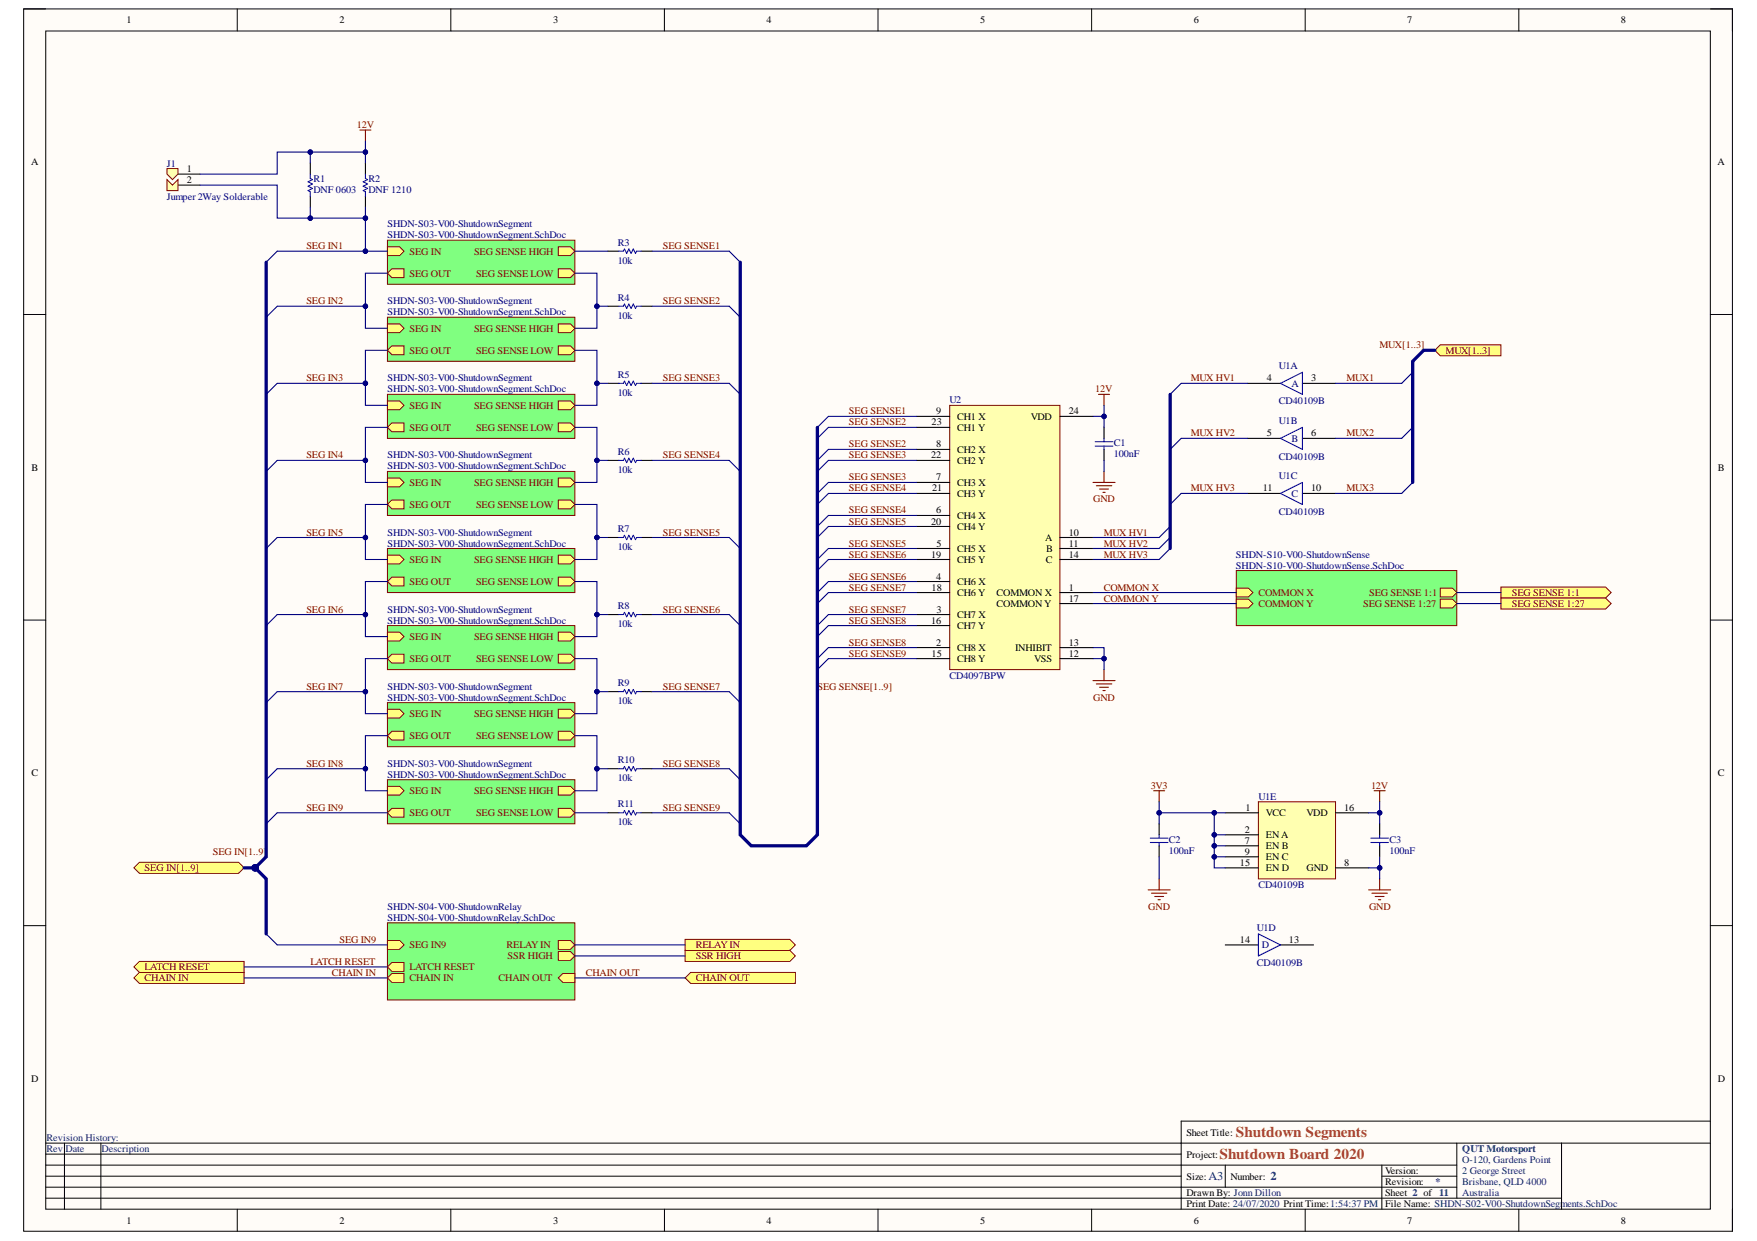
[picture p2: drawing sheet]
<svg xmlns="http://www.w3.org/2000/svg" width="297mm" height="210mm" viewBox="0 0 297 210" stroke-linecap="round" stroke-linejoin="round" font-family="sans-serif">
<path d="M4 1.5h288.9v206.8h-288.9z" fill-rule="evenodd" fill="#fffcf8"/>
<path d="M4 1.5h288.9v206.8h-288.9z" fill="none" stroke="#000" stroke-width=".17"/>
<path d="M7.7 5.2h281.5v199.3h-281.5z" fill-rule="evenodd" fill="#fffcf8"/>
<g fill="none" stroke="#000" stroke-width=".17">
<path d="M4 1.5h3.7M7.7 5.2h281.5v199.3h-281.5zM40.1 1.5v3.7M76.2 1.5v3.7M112.3 1.5v3.7M148.4 1.5v3.7M184.6 1.5v3.7M220.7 1.5v3.7M256.8 1.5v3.7M289.2 1.5h3.7v3.7M4 53.2h3.7M289.2 53.2h3.7"/>
<path d="M4 104.9h3.7M289.2 104.9h3.7M4 156.6h3.7M289.2 156.6h3.7M7.7 193.3h281.5M7.7 197.1h238.6M7.7 195.2h192M7.7 198.9h192M10.9 193.3v11.2M17.1 193.3v11.2M207.1 197.1v3.7M233.6 197.1v7.4"/>
<path d="M233.6 198.9h12.7M246.3 193.3v9.4M264 193.3v11.2M289.2 189.6h-89.5v14.9M7.7 202.7h256.3M7.7 200.8h238.6M40.1 204.5v3.8M76.2 204.5v3.8M112.3 204.5v3.8M148.4 204.5v3.8M184.6 204.5v3.8M220.7 204.5v3.8"/>
<path d="M256.8 204.5v3.8M292.9 204.5v3.8"/>
</g>
<path d="M46.9 42.5l-1.9 1.9M46.9 51.8l-1.9 1.9M46.9 64.8l-1.9 1.9M46.9 77.9l-1.9 1.8M46.9 90.9l-1.9 1.9M46.9 103.9l-1.9 1.9M46.9 117l-1.9 1.8M46.9 130l-1.9 1.9M46.9 137.5l-1.9 1.8" fill="none" stroke="#000080" stroke-width=".18"/>
<path d="M65.5 156.1h31.7v13h-31.7z" fill-rule="evenodd" fill="#80ff80"/>
<path d="M65.5 156.1h31.7v13h-31.7z" fill="none" stroke="#800000" stroke-width=".17"/>
<path d="M94.4 165.4l.7-.7h2.1v1.5h-2.1z" fill-rule="evenodd" fill="#ffff80"/>
<path d="M94.4 165.4l.7-.7h2.1v1.5h-2.1z" fill="none" stroke="#800000" stroke-width=".17"/>
<path d="M65.5 165.4l.7-.7h2.1v1.5h-2.1z" fill-rule="evenodd" fill="#ffff80"/>
<path d="M65.5 165.4l.7-.7h2.1v1.5h-2.1z" fill="none" stroke="#800000" stroke-width=".17"/>
<path d="M65.5 163.5l.7-.7h2.1v1.5h-2.1z" fill-rule="evenodd" fill="#ffff80"/>
<path d="M65.5 163.5l.7-.7h2.1v1.5h-2.1z" fill="none" stroke="#800000" stroke-width=".17"/>
<path d="M65.5 159.1h2.1l.7 .7-.7 .8h-2.1z" fill-rule="evenodd" fill="#ffff80"/>
<path d="M65.5 159.1h2.1l.7 .7-.7 .8h-2.1z" fill="none" stroke="#800000" stroke-width=".17"/>
<path d="M94.4 159.1h2l.8 .7-.8 .8h-2z" fill-rule="evenodd" fill="#ffff80"/>
<path d="M94.4 159.1h2l.8 .7-.8 .8h-2z" fill="none" stroke="#800000" stroke-width=".17"/>
<path d="M94.4 160.9h2l.8 .8-.8 .7h-2z" fill-rule="evenodd" fill="#ffff80"/>
<path d="M94.4 160.9h2l.8 .8-.8 .7h-2z" fill="none" stroke="#800000" stroke-width=".17"/>
<path d="M115.8 165.4l1-.9h17.7v1.8h-17.7z" fill-rule="evenodd" fill="#ffff80"/>
<path d="M115.8 165.4l1-.9h17.7v1.8h-17.7z" fill="none" stroke="#800000" stroke-width=".17"/>
<path d="M65.5 40.6h31.7v7.5h-31.7z" fill-rule="evenodd" fill="#80ff80"/>
<path d="M65.5 40.6h31.7v7.5h-31.7z" fill="none" stroke="#800000" stroke-width=".17"/>
<path d="M65.5 46.2l.7-.7h2.1v1.5h-2.1z" fill-rule="evenodd" fill="#ffff80"/>
<path d="M65.5 46.2l.7-.7h2.1v1.5h-2.1z" fill="none" stroke="#800000" stroke-width=".17"/>
<path d="M65.5 41.7h2.1l.7 .8-.7 .7h-2.1z" fill-rule="evenodd" fill="#ffff80"/>
<path d="M65.5 41.7h2.1l.7 .8-.7 .7h-2.1z" fill="none" stroke="#800000" stroke-width=".17"/>
<path d="M94.4 41.7h2l.8 .8-.8 .7h-2z" fill-rule="evenodd" fill="#ffff80"/>
<path d="M94.4 41.7h2l.8 .8-.8 .7h-2z" fill="none" stroke="#800000" stroke-width=".17"/>
<path d="M94.4 45.5h2l.8 .7-.8 .8h-2z" fill-rule="evenodd" fill="#ffff80"/>
<path d="M94.4 45.5h2l.8 .7-.8 .8h-2z" fill="none" stroke="#800000" stroke-width=".17"/>
<path d="M65.5 53.7h31.7v7.4h-31.7z" fill-rule="evenodd" fill="#80ff80"/>
<path d="M65.5 53.7h31.7v7.4h-31.7z" fill="none" stroke="#800000" stroke-width=".17"/>
<path d="M65.5 59.3l.7-.8h2.1v1.5h-2.1z" fill-rule="evenodd" fill="#ffff80"/>
<path d="M65.5 59.3l.7-.8h2.1v1.5h-2.1z" fill="none" stroke="#800000" stroke-width=".17"/>
<path d="M65.5 54.8h2.1l.7 .7-.7 .8h-2.1z" fill-rule="evenodd" fill="#ffff80"/>
<path d="M65.5 54.8h2.1l.7 .7-.7 .8h-2.1z" fill="none" stroke="#800000" stroke-width=".17"/>
<path d="M94.4 54.8h2l.8 .7-.8 .8h-2z" fill-rule="evenodd" fill="#ffff80"/>
<path d="M94.4 54.8h2l.8 .7-.8 .8h-2z" fill="none" stroke="#800000" stroke-width=".17"/>
<path d="M94.4 58.5h2l.8 .8-.8 .7h-2z" fill-rule="evenodd" fill="#ffff80"/>
<path d="M94.4 58.5h2l.8 .8-.8 .7h-2z" fill="none" stroke="#800000" stroke-width=".17"/>
<path d="M65.5 66.7h31.7v7.4h-31.7z" fill-rule="evenodd" fill="#80ff80"/>
<path d="M65.5 66.7h31.7v7.4h-31.7z" fill="none" stroke="#800000" stroke-width=".17"/>
<path d="M65.5 72.3l.7-.8h2.1v1.5h-2.1z" fill-rule="evenodd" fill="#ffff80"/>
<path d="M65.5 72.3l.7-.8h2.1v1.5h-2.1z" fill="none" stroke="#800000" stroke-width=".17"/>
<path d="M65.5 67.8h2.1l.7 .8-.7 .7h-2.1z" fill-rule="evenodd" fill="#ffff80"/>
<path d="M65.5 67.8h2.1l.7 .8-.7 .7h-2.1z" fill="none" stroke="#800000" stroke-width=".17"/>
<path d="M94.4 67.8h2l.8 .8-.8 .7h-2z" fill-rule="evenodd" fill="#ffff80"/>
<path d="M94.4 67.8h2l.8 .8-.8 .7h-2z" fill="none" stroke="#800000" stroke-width=".17"/>
<path d="M94.4 71.5h2l.8 .8-.8 .7h-2z" fill-rule="evenodd" fill="#ffff80"/>
<path d="M94.4 71.5h2l.8 .8-.8 .7h-2z" fill="none" stroke="#800000" stroke-width=".17"/>
<path d="M65.5 79.7h31.7v7.5h-31.7z" fill-rule="evenodd" fill="#80ff80"/>
<path d="M65.5 79.7h31.7v7.5h-31.7z" fill="none" stroke="#800000" stroke-width=".17"/>
<path d="M65.5 85.3l.7-.7h2.1v1.5h-2.1z" fill-rule="evenodd" fill="#ffff80"/>
<path d="M65.5 85.3l.7-.7h2.1v1.5h-2.1z" fill="none" stroke="#800000" stroke-width=".17"/>
<path d="M65.5 80.9h2.1l.7 .7-.7 .7h-2.1z" fill-rule="evenodd" fill="#ffff80"/>
<path d="M65.5 80.9h2.1l.7 .7-.7 .7h-2.1z" fill="none" stroke="#800000" stroke-width=".17"/>
<path d="M94.4 80.9h2l.8 .7-.8 .7h-2z" fill-rule="evenodd" fill="#ffff80"/>
<path d="M94.4 80.9h2l.8 .7-.8 .7h-2z" fill="none" stroke="#800000" stroke-width=".17"/>
<path d="M94.4 84.6h2l.8 .7-.8 .8h-2z" fill-rule="evenodd" fill="#ffff80"/>
<path d="M94.4 84.6h2l.8 .7-.8 .8h-2z" fill="none" stroke="#800000" stroke-width=".17"/>
<path d="M65.5 92.8h31.7v7.4h-31.7z" fill-rule="evenodd" fill="#80ff80"/>
<path d="M65.5 92.8h31.7v7.4h-31.7z" fill="none" stroke="#800000" stroke-width=".17"/>
<path d="M65.5 98.4l.7-.8h2.1v1.5h-2.1z" fill-rule="evenodd" fill="#ffff80"/>
<path d="M65.5 98.4l.7-.8h2.1v1.5h-2.1z" fill="none" stroke="#800000" stroke-width=".17"/>
<path d="M65.5 93.9h2.1l.7 .7-.7 .8h-2.1z" fill-rule="evenodd" fill="#ffff80"/>
<path d="M65.5 93.9h2.1l.7 .7-.7 .8h-2.1z" fill="none" stroke="#800000" stroke-width=".17"/>
<path d="M94.4 93.9h2l.8 .7-.8 .8h-2z" fill-rule="evenodd" fill="#ffff80"/>
<path d="M94.4 93.9h2l.8 .7-.8 .8h-2z" fill="none" stroke="#800000" stroke-width=".17"/>
<path d="M94.4 97.6h2l.8 .8-.8 .7h-2z" fill-rule="evenodd" fill="#ffff80"/>
<path d="M94.4 97.6h2l.8 .8-.8 .7h-2z" fill="none" stroke="#800000" stroke-width=".17"/>
<path d="M65.5 105.8h31.7v7.5h-31.7z" fill-rule="evenodd" fill="#80ff80"/>
<path d="M65.5 105.8h31.7v7.5h-31.7z" fill="none" stroke="#800000" stroke-width=".17"/>
<path d="M65.5 111.4l.7-.7h2.1v1.4h-2.1z" fill-rule="evenodd" fill="#ffff80"/>
<path d="M65.5 111.4l.7-.7h2.1v1.4h-2.1z" fill="none" stroke="#800000" stroke-width=".17"/>
<path d="M65.5 106.9h2.1l.7 .8-.7 .7h-2.1z" fill-rule="evenodd" fill="#ffff80"/>
<path d="M65.5 106.9h2.1l.7 .8-.7 .7h-2.1z" fill="none" stroke="#800000" stroke-width=".17"/>
<path d="M94.4 106.9h2l.8 .8-.8 .7h-2z" fill-rule="evenodd" fill="#ffff80"/>
<path d="M94.4 106.9h2l.8 .8-.8 .7h-2z" fill="none" stroke="#800000" stroke-width=".17"/>
<path d="M94.4 110.7h2l.8 .7-.8 .7h-2z" fill-rule="evenodd" fill="#ffff80"/>
<path d="M94.4 110.7h2l.8 .7-.8 .7h-2z" fill="none" stroke="#800000" stroke-width=".17"/>
<path d="M65.5 118.8h31.7v7.5h-31.7z" fill-rule="evenodd" fill="#80ff80"/>
<path d="M65.5 118.8h31.7v7.5h-31.7z" fill="none" stroke="#800000" stroke-width=".17"/>
<path d="M65.5 124.4l.7-.7h2.1v1.5h-2.1z" fill-rule="evenodd" fill="#ffff80"/>
<path d="M65.5 124.4l.7-.7h2.1v1.5h-2.1z" fill="none" stroke="#800000" stroke-width=".17"/>
<path d="M65.5 120h2.1l.7 .7-.7 .8h-2.1z" fill-rule="evenodd" fill="#ffff80"/>
<path d="M65.5 120h2.1l.7 .7-.7 .8h-2.1z" fill="none" stroke="#800000" stroke-width=".17"/>
<path d="M94.4 120h2l.8 .7-.8 .8h-2z" fill-rule="evenodd" fill="#ffff80"/>
<path d="M94.4 120h2l.8 .7-.8 .8h-2z" fill="none" stroke="#800000" stroke-width=".17"/>
<path d="M94.4 123.7h2l.8 .7-.8 .8h-2z" fill-rule="evenodd" fill="#ffff80"/>
<path d="M94.4 123.7h2l.8 .7-.8 .8h-2z" fill="none" stroke="#800000" stroke-width=".17"/>
<path d="M65.5 131.9h31.7v7.4h-31.7z" fill-rule="evenodd" fill="#80ff80"/>
<path d="M65.5 131.9h31.7v7.4h-31.7z" fill="none" stroke="#800000" stroke-width=".17"/>
<path d="M65.5 137.5l.7-.8h2.1v1.5h-2.1z" fill-rule="evenodd" fill="#ffff80"/>
<path d="M65.5 137.5l.7-.8h2.1v1.5h-2.1z" fill="none" stroke="#800000" stroke-width=".17"/>
<path d="M65.5 133h2.1l.7 .7-.7 .8h-2.1z" fill-rule="evenodd" fill="#ffff80"/>
<path d="M65.5 133h2.1l.7 .7-.7 .8h-2.1z" fill="none" stroke="#800000" stroke-width=".17"/>
<path d="M94.4 133h2l.8 .7-.8 .8h-2z" fill-rule="evenodd" fill="#ffff80"/>
<path d="M94.4 133h2l.8 .7-.8 .8h-2z" fill="none" stroke="#800000" stroke-width=".17"/>
<path d="M94.4 136.7h2l.8 .8-.8 .7h-2z" fill-rule="evenodd" fill="#ffff80"/>
<path d="M94.4 136.7h2l.8 .8-.8 .7h-2z" fill="none" stroke="#800000" stroke-width=".17"/>
<path d="M123.3 42.5l1.8 1.9M123.3 51.8l1.8 1.9M123.3 64.8l1.8 1.9M123.3 77.9l1.8 1.8M123.3 90.9l1.8 1.9M123.3 103.9l1.8 1.9M123.3 117l1.8 1.8M123.3 130l1.8 1.9M123.3 137.5l1.8 1.8" fill="none" stroke="#000080" stroke-width=".18"/>
<path d="M160.6 68.6h18.6v44.7h-18.6z" fill-rule="evenodd" fill="#ffffb0"/>
<path d="M160.6 68.6h18.6v44.7h-18.6z" fill="none" stroke="#800000" stroke-width=".17"/>
<g fill="none" stroke="#000" stroke-width=".18">
<path d="M155 70.4h5.6M155 72.3h5.6M155 76h5.6M155 77.9h5.6M155 81.6h5.6M155 83.5h5.6M155 87.2h5.6M155 89h5.6M155 92.8h5.6M155 94.6h5.6M155 98.4h5.6M155 100.2h5.6"/>
<path d="M155 103.9h5.6M155 105.8h5.6M155 109.5h5.6M155 111.4h5.6"/>
</g>
<path d="M179.2 70.4h5.6M186.6 72.3v1.8M186.6 76v1.9M179.2 90.9h5.6M179.2 92.8h5.6M179.2 94.6h5.6M179.2 111.4h5.6M179.2 102.1h5.6M179.2 100.2h5.6M179.2 109.5h5.6" fill="none" stroke="#000" stroke-width=".19"/>
<g fill="none" stroke="#000080" stroke-width=".18">
<path d="M140.1 77.9l-1.9 1.8M140.1 76l-1.9 1.9M140.1 72.3l-1.9 1.8M140.1 70.4l-1.9 1.9M140.1 98.4l-1.9 1.8M140.1 94.6l-1.9 1.9M140.1 92.8l-1.9 1.8M140.1 89l-1.9 1.9M140.1 87.2l-1.9 1.8M140.1 83.5l-1.9 1.8M140.1 81.6l-1.9 1.9M140.1 111.4l-1.9 1.9"/>
<path d="M140.1 109.5l-1.9 1.9M140.1 105.8l-1.9 1.9M140.1 103.9l-1.9 1.9M140.1 100.2l-1.9 1.9"/>
</g>
<path d="M185.7 66.7h1.9M186.6 66.7v1.9M186.6 79.7v1.9M184.8 81.6h3.7M185.3 82.2h2.7M185.9 82.7h1.5M186.5 83.3h.3M184.8 115.1h3.7M185.3 115.7h2.7M185.9 116.2h1.5M186.5 116.8h.3M186.6 113.3v1.8" fill="none" stroke="#800000" stroke-width=".19"/>
<path d="M185.2 75.5h2.9M185.2 74.7h2.9M186.6 74.1v.6M186.6 75.5v.5" fill="none" stroke="#00f" stroke-width=".19"/>
<path d="M197.8 89.1l-1.8 1.8M197.8 90.9l-1.8 1.9M197.8 92.8l-1.8 1.8" fill="none" stroke="#000080" stroke-width=".19"/>
<path d="M253.7 99.3h17.7l1 .9-1 1h-17.7z" fill-rule="evenodd" fill="#ffff80"/>
<path d="M253.7 99.3h17.7l1 .9-1 1h-17.7z" fill="none" stroke="#800000" stroke-width=".17"/>
<path d="M22.6 165.4l1-.9h17.7v1.8h-17.7z" fill-rule="evenodd" fill="#ffff80"/>
<path d="M22.6 165.4l1-.9h17.7v1.8h-17.7z" fill="none" stroke="#800000" stroke-width=".17"/>
<path d="M22.6 163.5l1-.9h17.7v1.9h-17.7z" fill-rule="evenodd" fill="#ffff80"/>
<path d="M22.6 163.5l1-.9h17.7v1.9h-17.7z" fill="none" stroke="#800000" stroke-width=".17"/>
<path d="M45 158l1.9 1.8" fill="none" stroke="#000080" stroke-width=".18"/>
<path d="M23.6 145.9h16.7l1 .9-1 .9h-16.7l-1-.9z" fill-rule="evenodd" fill="#ffff80"/>
<path d="M23.6 145.9h16.7l1 .9-1 .9h-16.7l-1-.9z" fill="none" stroke="#800000" stroke-width=".17"/>
<path d="M60.8 22h1.9M61.8 22v1.9" fill="none" stroke="#800000" stroke-width=".18"/>
<g fill="none" stroke="#000" stroke-width=".18">
<path d="M102.8 42.5h1.8M102.8 51.8h1.8M108.4 42.5h1.8M108.4 51.8h1.8M102.8 64.8h1.8M102.8 77.9h1.8M108.4 64.8h1.8M108.4 77.9h1.8M102.8 90.9h1.8M108.4 90.9h1.8M102.8 103.9h1.8M102.8 117h1.8"/>
<path d="M108.4 103.9h1.8M108.4 117h1.8M102.8 130h1.8M102.8 137.5h1.8M108.4 130h1.8M108.4 137.5h1.8"/>
</g>
<path d="M104.6 42.5h.8l.2-.4 .3 .8 .4-.8 .4 .8 .4-.8 .3 .8 .2-.4h.8M104.6 51.8h.8l.2-.4 .3 .8 .4-.8 .4 .8 .4-.8 .3 .8 .2-.4h.8M104.6 64.8h.8l.2-.3 .3 .7 .4-.7 .4 .7 .4-.7 .3 .7 .2-.4h.8M104.6 77.9h.8l.2-.4 .3 .7 .4-.7 .4 .7 .4-.7 .3 .7 .2-.3h.8M104.6 90.9h.8l.2-.4 .3 .8 .4-.8 .4 .8 .4-.8 .3 .8 .2-.4h.8M104.6 103.9h.8l.2-.3 .3 .7 .4-.7 .4 .7 .4-.7 .3 .7 .2-.4h.8M104.6 117h.8l.2-.4 .3 .8 .4-.8 .4 .8 .4-.8 .3 .8 .2-.4h.8M104.6 130h.8l.2-.3 .3 .7 .4-.7 .4 .7 .4-.7 .3 .7 .2-.4h.8M104.6 137.5h.8l.2-.4 .3 .7 .4-.7 .4 .7 .4-.7 .3 .7 .2-.3h.8" fill="none" stroke="#00f" stroke-width=".18"/>
<path d="M209 96.5h37.3v9.3h-37.3z" fill-rule="evenodd" fill="#80ff80"/>
<path d="M209 96.5h37.3v9.3h-37.3z" fill="none" stroke="#800000" stroke-width=".17"/>
<path d="M209 99.5h2.1l.7 .7-.7 .8h-2.1z" fill-rule="evenodd" fill="#ffff80"/>
<path d="M209 99.5h2.1l.7 .7-.7 .8h-2.1z" fill="none" stroke="#800000" stroke-width=".17"/>
<path d="M209 101.3h2.1l.7 .8-.7 .7h-2.1z" fill-rule="evenodd" fill="#ffff80"/>
<path d="M209 101.3h2.1l.7 .8-.7 .7h-2.1z" fill="none" stroke="#800000" stroke-width=".17"/>
<path d="M243.5 101.3h2l.8 .8-.8 .7h-2z" fill-rule="evenodd" fill="#ffff80"/>
<path d="M243.5 101.3h2l.8 .8-.8 .7h-2z" fill="none" stroke="#800000" stroke-width=".17"/>
<path d="M243.5 99.5h2l.8 .7-.8 .8h-2z" fill-rule="evenodd" fill="#ffff80"/>
<path d="M243.5 99.5h2l.8 .7-.8 .8h-2z" fill="none" stroke="#800000" stroke-width=".17"/>
<path d="M115.8 158.9h17.7l1 .9-1 1h-17.7z" fill-rule="evenodd" fill="#ffff80"/>
<path d="M115.8 158.9h17.7l1 .9-1 1h-17.7z" fill="none" stroke="#800000" stroke-width=".17"/>
<path d="M115.8 160.8h17.7l1 .9-1 .9h-17.7z" fill-rule="evenodd" fill="#ffff80"/>
<path d="M115.8 160.8h17.7l1 .9-1 .9h-17.7z" fill="none" stroke="#800000" stroke-width=".17"/>
<g fill="none" stroke="#800000" stroke-width=".19">
<path d="M195 133.7h1.9M196 133.7v1.9M232.3 133.7h1.9M233.2 133.7v1.9M194.1 150.5h3.7M194.7 151.1h2.6M195.2 151.6h1.5M195.8 152.2h.4M196 148.7v1.8M231.4 150.5h3.7M231.9 151.1h2.6M232.5 151.6h1.5"/>
<path d="M233.1 152.2h.3M233.2 148.7v1.8"/>
</g>
<path d="M194.5 142.5h3M194.5 141.8h3M196 141.2v.6M196 142.5v.6M212.7 158l3.8 1.8-3.8 1.9zM231.8 142.5h2.9M231.8 141.8h2.9M233.2 141.2v.6M233.2 142.5v.6" fill="none" stroke="#00f" stroke-width=".19"/>
<path d="M196 139.3v1.9M233.2 139.3v1.9M196 143.1v1.8M207.1 159.8h5.6M216.5 159.8h5.6M233.2 143.1v1.8" fill="none" stroke="#000" stroke-width=".19"/>
<path d="M212.7 135.6h13.1v13.1h-13.1z" fill-rule="evenodd" fill="#ffffb0"/>
<path d="M212.7 135.6h13.1v13.1h-13.1z" fill="none" stroke="#800000" stroke-width=".17"/>
<path d="M207.1 137.5h5.6M225.8 137.5h5.6M207.1 146.8h5.6M207.1 141.2h5.6M207.1 143.1h5.6M207.1 144.9h5.6M225.8 146.8h5.6" fill="none" stroke="#000" stroke-width=".19"/>
<path d="M253.7 101.2h17.7l1 .9-1 .9h-17.7z" fill-rule="evenodd" fill="#ffff80"/>
<path d="M253.7 101.2h17.7l1 .9-1 .9h-17.7z" fill="none" stroke="#800000" stroke-width=".17"/>
<path d="M61.8 27.6v1.8M61.8 33.2v1.8" fill="none" stroke="#000" stroke-width=".18"/>
<path d="M61.8 29.4v.8l.3 .2-.7 .4 .7 .3-.7 .4 .7 .4-.7 .3 .4 .2v.8" fill="none" stroke="#00f" stroke-width=".18"/>
<path d="M242.6 59.3l.9-1h10.2v1.9h-10.2z" fill-rule="evenodd" fill="#ffff80"/>
<path d="M242.6 59.3l.9-1h10.2v1.9h-10.2z" fill="none" stroke="#800000" stroke-width=".17"/>
<path d="M199.7 74.1l-1.9 1.9M199.7 64.8l-1.9 1.9M238.8 72.3l-1.8 1.8M238.8 63l-1.8 1.8M199.7 83.5l-1.9 1.8M238.8 81.6l-1.8 1.9" fill="none" stroke="#000080" stroke-width=".19"/>
<path d="M210.9 64.8h5.6M210.9 74.1h5.6M220.2 64.8h5.6M220.2 74.1h5.6M210.9 83.5h5.6M220.2 83.5h5.6" fill="none" stroke="#000" stroke-width=".19"/>
<path d="M216.5 64.8l3.7-1.8v3.7zM216.5 74.1l3.7-1.8v3.7zM216.5 83.5l3.7-1.9v3.7z" fill="none" stroke="#00f" stroke-width=".19"/>
<path d="M30.1 29.4h3.7M30.1 31.3h3.7M52.5 27.6v1.8M52.5 33.2v1.8" fill="none" stroke="#000" stroke-width=".18"/>
<path d="M52.5 29.4v.8l.3 .2-.7 .4 .7 .3-.7 .4 .7 .4-.7 .3 .4 .2v.8" fill="none" stroke="#00f" stroke-width=".18"/>
<path d="M28.2 28.5h1.9v.9l-.9 1-1-1z" fill-rule="evenodd" fill="#ffffb0"/>
<path d="M28.2 28.5h1.9v.9l-.9 1-1-1z" fill="none" stroke="#800000" stroke-width=".17"/>
<path d="M28.2 30.4l1 .9 .9-.9v1.8h-1.9z" fill-rule="evenodd" fill="#ffffb0"/>
<path d="M28.2 30.4l1 .9 .9-.9v1.8h-1.9z" fill="none" stroke="#800000" stroke-width=".17"/>
<path d="M233.2 137.5v1.8" fill="none" stroke="#000080" stroke-width=".19"/>
<circle cx="233.2" cy="137.5" r=".38" fill="#000080"/>
<circle cx="233.2" cy="137.5" r=".38" fill="none" stroke="#000080" stroke-width=".17"/>
<path d="M242.6 59.3h-1.9l-1.9 1.8v20.5" fill="none" stroke="#000080" stroke-width=".55"/>
<path d="M33.8 31.3h13.1v5.6h5.6" fill="none" stroke="#000080" stroke-width=".18"/>
<circle cx="52.5" cy="36.9" r=".37" fill="#000080"/>
<circle cx="52.5" cy="36.9" r=".37" fill="none" stroke="#000080" stroke-width=".17"/>
<path d="M61.8 25.7h-14.9v3.7h-13.1" fill="none" stroke="#000080" stroke-width=".18"/>
<circle cx="52.5" cy="25.7" r=".37" fill="#000080"/>
<circle cx="52.5" cy="25.7" r=".37" fill="none" stroke="#000080" stroke-width=".17"/>
<circle cx="61.8" cy="25.7" r=".37" fill="#000080"/>
<circle cx="61.8" cy="25.7" r=".37" fill="none" stroke="#000080" stroke-width=".17"/>
<path d="M46.9 137.5h18.6M46.9 130h14.9M46.9 159.8h18.6M41.3 165.4h24.2M41.3 163.5h24.2" fill="none" stroke="#000080" stroke-width=".18"/>
<circle cx="61.8" cy="130" r=".37" fill="#000080"/>
<circle cx="61.8" cy="130" r=".37" fill="none" stroke="#000080" stroke-width=".17"/>
<path d="M46.9 117h14.9" fill="none" stroke="#000080" stroke-width=".18"/>
<circle cx="61.8" cy="117" r=".37" fill="#000080"/>
<circle cx="61.8" cy="117" r=".37" fill="none" stroke="#000080" stroke-width=".17"/>
<path d="M46.9 103.9h14.9" fill="none" stroke="#000080" stroke-width=".18"/>
<circle cx="61.8" cy="103.9" r=".37" fill="#000080"/>
<circle cx="61.8" cy="103.9" r=".37" fill="none" stroke="#000080" stroke-width=".17"/>
<path d="M46.9 90.9h14.9" fill="none" stroke="#000080" stroke-width=".18"/>
<circle cx="61.8" cy="90.9" r=".37" fill="#000080"/>
<circle cx="61.8" cy="90.9" r=".37" fill="none" stroke="#000080" stroke-width=".17"/>
<path d="M46.9 77.9h14.9" fill="none" stroke="#000080" stroke-width=".18"/>
<circle cx="61.8" cy="77.9" r=".37" fill="#000080"/>
<circle cx="61.8" cy="77.9" r=".37" fill="none" stroke="#000080" stroke-width=".17"/>
<path d="M46.9 64.8h14.9" fill="none" stroke="#000080" stroke-width=".18"/>
<circle cx="61.8" cy="64.8" r=".37" fill="#000080"/>
<circle cx="61.8" cy="64.8" r=".37" fill="none" stroke="#000080" stroke-width=".17"/>
<path d="M46.9 51.8h14.9" fill="none" stroke="#000080" stroke-width=".18"/>
<circle cx="61.8" cy="51.8" r=".37" fill="#000080"/>
<circle cx="61.8" cy="51.8" r=".37" fill="none" stroke="#000080" stroke-width=".17"/>
<path d="M46.9 42.5h18.6" fill="none" stroke="#000080" stroke-width=".18"/>
<circle cx="61.8" cy="42.5" r=".37" fill="#000080"/>
<circle cx="61.8" cy="42.5" r=".37" fill="none" stroke="#000080" stroke-width=".17"/>
<path d="M52.5 35v1.9h9.3" fill="none" stroke="#000080" stroke-width=".18"/>
<circle cx="61.8" cy="36.9" r=".37" fill="#000080"/>
<circle cx="61.8" cy="36.9" r=".37" fill="none" stroke="#000080" stroke-width=".17"/>
<circle cx="52.5" cy="36.9" r=".37" fill="#000080"/>
<circle cx="52.5" cy="36.9" r=".37" fill="none" stroke="#000080" stroke-width=".17"/>
<path d="M65.5 124.4h-3.7v9.3h3.7" fill="none" stroke="#000080" stroke-width=".18"/>
<circle cx="61.8" cy="130" r=".37" fill="#000080"/>
<circle cx="61.8" cy="130" r=".37" fill="none" stroke="#000080" stroke-width=".17"/>
<path d="M65.5 111.4h-3.7v9.3h3.7" fill="none" stroke="#000080" stroke-width=".18"/>
<circle cx="61.8" cy="117" r=".37" fill="#000080"/>
<circle cx="61.8" cy="117" r=".37" fill="none" stroke="#000080" stroke-width=".17"/>
<path d="M65.5 98.4h-3.7v9.3h3.7" fill="none" stroke="#000080" stroke-width=".18"/>
<circle cx="61.8" cy="103.9" r=".37" fill="#000080"/>
<circle cx="61.8" cy="103.9" r=".37" fill="none" stroke="#000080" stroke-width=".17"/>
<path d="M65.5 85.3h-3.7v9.3h3.7" fill="none" stroke="#000080" stroke-width=".18"/>
<circle cx="61.8" cy="90.9" r=".37" fill="#000080"/>
<circle cx="61.8" cy="90.9" r=".37" fill="none" stroke="#000080" stroke-width=".17"/>
<path d="M65.5 72.3h-3.7v9.3h3.7" fill="none" stroke="#000080" stroke-width=".18"/>
<circle cx="61.8" cy="77.9" r=".37" fill="#000080"/>
<circle cx="61.8" cy="77.9" r=".37" fill="none" stroke="#000080" stroke-width=".17"/>
<path d="M65.5 59.3h-3.7v9.3h3.7" fill="none" stroke="#000080" stroke-width=".18"/>
<circle cx="61.8" cy="64.8" r=".37" fill="#000080"/>
<circle cx="61.8" cy="64.8" r=".37" fill="none" stroke="#000080" stroke-width=".17"/>
<path d="M65.5 46.2h-3.7v9.3h3.7" fill="none" stroke="#000080" stroke-width=".18"/>
<circle cx="61.8" cy="51.8" r=".37" fill="#000080"/>
<circle cx="61.8" cy="51.8" r=".37" fill="none" stroke="#000080" stroke-width=".17"/>
<path d="M97.2 124.4h3.7v9.3h-3.7M97.2 137.5h5.6M97.2 159.8h18.6M97.2 165.4h18.6M97.2 161.7h18.6" fill="none" stroke="#000080" stroke-width=".18"/>
<circle cx="100.9" cy="130" r=".37" fill="#000080"/>
<circle cx="100.9" cy="130" r=".37" fill="none" stroke="#000080" stroke-width=".17"/>
<path d="M97.2 111.4h3.7v9.3h-3.7" fill="none" stroke="#000080" stroke-width=".18"/>
<circle cx="100.9" cy="117" r=".37" fill="#000080"/>
<circle cx="100.9" cy="117" r=".37" fill="none" stroke="#000080" stroke-width=".17"/>
<path d="M97.2 98.4h3.7v9.3h-3.7" fill="none" stroke="#000080" stroke-width=".18"/>
<circle cx="100.9" cy="103.9" r=".37" fill="#000080"/>
<circle cx="100.9" cy="103.9" r=".37" fill="none" stroke="#000080" stroke-width=".17"/>
<path d="M97.2 85.3h3.7v9.3h-3.7" fill="none" stroke="#000080" stroke-width=".18"/>
<circle cx="100.9" cy="90.9" r=".37" fill="#000080"/>
<circle cx="100.9" cy="90.9" r=".37" fill="none" stroke="#000080" stroke-width=".17"/>
<path d="M97.2 72.3h3.7v9.3h-3.7" fill="none" stroke="#000080" stroke-width=".18"/>
<circle cx="100.9" cy="77.9" r=".37" fill="#000080"/>
<circle cx="100.9" cy="77.9" r=".37" fill="none" stroke="#000080" stroke-width=".17"/>
<path d="M97.2 59.3h3.7v9.3h-3.7" fill="none" stroke="#000080" stroke-width=".18"/>
<circle cx="100.9" cy="64.8" r=".37" fill="#000080"/>
<circle cx="100.9" cy="64.8" r=".37" fill="none" stroke="#000080" stroke-width=".17"/>
<path d="M97.2 46.2h3.7v9.3h-3.7" fill="none" stroke="#000080" stroke-width=".18"/>
<circle cx="100.9" cy="51.8" r=".37" fill="#000080"/>
<circle cx="100.9" cy="51.8" r=".37" fill="none" stroke="#000080" stroke-width=".17"/>
<path d="M97.2 42.5h5.6M100.9 130h1.9" fill="none" stroke="#000080" stroke-width=".18"/>
<circle cx="100.9" cy="130" r=".37" fill="#000080"/>
<circle cx="100.9" cy="130" r=".37" fill="none" stroke="#000080" stroke-width=".17"/>
<path d="M100.9 117h1.9" fill="none" stroke="#000080" stroke-width=".18"/>
<circle cx="100.9" cy="117" r=".37" fill="#000080"/>
<circle cx="100.9" cy="117" r=".37" fill="none" stroke="#000080" stroke-width=".17"/>
<path d="M100.9 103.9h1.9" fill="none" stroke="#000080" stroke-width=".18"/>
<circle cx="100.9" cy="103.9" r=".37" fill="#000080"/>
<circle cx="100.9" cy="103.9" r=".37" fill="none" stroke="#000080" stroke-width=".17"/>
<path d="M100.9 90.9h1.9" fill="none" stroke="#000080" stroke-width=".18"/>
<circle cx="100.9" cy="90.9" r=".37" fill="#000080"/>
<circle cx="100.9" cy="90.9" r=".37" fill="none" stroke="#000080" stroke-width=".17"/>
<path d="M100.9 77.9h1.9" fill="none" stroke="#000080" stroke-width=".18"/>
<circle cx="100.9" cy="77.9" r=".37" fill="#000080"/>
<circle cx="100.9" cy="77.9" r=".37" fill="none" stroke="#000080" stroke-width=".17"/>
<path d="M100.9 64.8h1.9" fill="none" stroke="#000080" stroke-width=".18"/>
<circle cx="100.9" cy="64.8" r=".37" fill="#000080"/>
<circle cx="100.9" cy="64.8" r=".37" fill="none" stroke="#000080" stroke-width=".17"/>
<path d="M100.9 51.8h1.9" fill="none" stroke="#000080" stroke-width=".18"/>
<circle cx="100.9" cy="51.8" r=".37" fill="#000080"/>
<circle cx="100.9" cy="51.8" r=".37" fill="none" stroke="#000080" stroke-width=".17"/>
<g fill="none" stroke="#000080" stroke-width=".18">
<path d="M110.2 51.8h13.1M110.2 42.5h13.1M110.2 77.9h13.1M110.2 64.8h13.1M140.1 77.9h14.9M140.1 76h14.9M140.1 72.3h14.9M140.1 70.4h14.9M110.2 90.9h13.1M140.1 98.4h14.9M140.1 94.6h14.9M140.1 92.8h14.9"/>
<path d="M140.1 89h14.9M140.1 87.2h14.9M140.1 83.5h14.9M140.1 81.6h14.9M110.2 117h13.1M110.2 103.9h13.1M140.1 103.9h14.9M140.1 111.4h14.9M140.1 109.5h14.9M140.1 105.8h14.9M140.1 100.2h14.9M110.2 137.5h13.1"/>
<path d="M110.2 130h13.1"/>
</g>
<path d="M184.8 111.4h1.8v1.9" fill="none" stroke="#000080" stroke-width=".19"/>
<circle cx="186.6" cy="111.4" r=".37" fill="#000080"/>
<circle cx="186.6" cy="111.4" r=".37" fill="none" stroke="#000080" stroke-width=".17"/>
<path d="M184.8 109.5h1.8v1.9" fill="none" stroke="#000080" stroke-width=".19"/>
<circle cx="186.6" cy="111.4" r=".37" fill="#000080"/>
<circle cx="186.6" cy="111.4" r=".37" fill="none" stroke="#000080" stroke-width=".17"/>
<path d="M186.6 68.6v1.8h-1.8M184.8 94.6h11.2M184.8 92.8h11.2M184.8 90.9h11.2M184.8 102.1h24.2M184.8 100.2h24.2" fill="none" stroke="#000080" stroke-width=".19"/>
<circle cx="186.6" cy="70.4" r=".37" fill="#000080"/>
<circle cx="186.6" cy="70.4" r=".37" fill="none" stroke="#000080" stroke-width=".17"/>
<path d="M196 137.5h11.1" fill="none" stroke="#000080" stroke-width=".19"/>
<circle cx="205.3" cy="137.5" r=".37" fill="#000080"/>
<circle cx="205.3" cy="137.5" r=".37" fill="none" stroke="#000080" stroke-width=".17"/>
<circle cx="196" cy="137.5" r=".37" fill="#000080"/>
<circle cx="196" cy="137.5" r=".37" fill="none" stroke="#000080" stroke-width=".17"/>
<path d="M199.7 74.1h11.2M199.7 64.8h11.2M199.7 83.5h11.2M205.3 137.5v9.3h1.8" fill="none" stroke="#000080" stroke-width=".19"/>
<circle cx="205.3" cy="137.5" r=".37" fill="#000080"/>
<circle cx="205.3" cy="137.5" r=".37" fill="none" stroke="#000080" stroke-width=".17"/>
<circle cx="205.3" cy="141.2" r=".37" fill="#000080"/>
<circle cx="205.3" cy="141.2" r=".37" fill="none" stroke="#000080" stroke-width=".17"/>
<circle cx="205.3" cy="143.1" r=".37" fill="#000080"/>
<circle cx="205.3" cy="143.1" r=".37" fill="none" stroke="#000080" stroke-width=".17"/>
<circle cx="205.3" cy="144.9" r=".37" fill="#000080"/>
<circle cx="205.3" cy="144.9" r=".37" fill="none" stroke="#000080" stroke-width=".17"/>
<path d="M205.3 144.9h1.8" fill="none" stroke="#000080" stroke-width=".19"/>
<circle cx="205.3" cy="144.9" r=".37" fill="#000080"/>
<circle cx="205.3" cy="144.9" r=".37" fill="none" stroke="#000080" stroke-width=".17"/>
<path d="M205.3 143.1h1.8" fill="none" stroke="#000080" stroke-width=".19"/>
<circle cx="205.3" cy="143.1" r=".37" fill="#000080"/>
<circle cx="205.3" cy="143.1" r=".37" fill="none" stroke="#000080" stroke-width=".17"/>
<path d="M205.3 141.2h1.8" fill="none" stroke="#000080" stroke-width=".19"/>
<circle cx="205.3" cy="141.2" r=".37" fill="#000080"/>
<circle cx="205.3" cy="141.2" r=".37" fill="none" stroke="#000080" stroke-width=".17"/>
<path d="M225.8 74.1h11.2M225.8 64.8h11.2M225.8 83.5h11.2M231.4 146.8h1.8v1.9" fill="none" stroke="#000080" stroke-width=".19"/>
<circle cx="233.2" cy="146.8" r=".38" fill="#000080"/>
<circle cx="233.2" cy="146.8" r=".38" fill="none" stroke="#000080" stroke-width=".17"/>
<path d="M233.2 135.6v1.9h-1.8" fill="none" stroke="#000080" stroke-width=".19"/>
<circle cx="233.2" cy="137.5" r=".38" fill="#000080"/>
<circle cx="233.2" cy="137.5" r=".38" fill="none" stroke="#000080" stroke-width=".17"/>
<path d="M246.3 102.1h7.4M246.3 100.2h7.4" fill="none" stroke="#000080" stroke-width=".19"/>
<path d="M52.5 25.7v1.9" fill="none" stroke="#000080" stroke-width=".18"/>
<circle cx="52.5" cy="25.7" r=".37" fill="#000080"/>
<circle cx="52.5" cy="25.7" r=".37" fill="none" stroke="#000080" stroke-width=".17"/>
<path d="M61.8 35v7.5" fill="none" stroke="#000080" stroke-width=".18"/>
<circle cx="61.8" cy="42.5" r=".37" fill="#000080"/>
<circle cx="61.8" cy="42.5" r=".37" fill="none" stroke="#000080" stroke-width=".17"/>
<circle cx="61.8" cy="36.9" r=".37" fill="#000080"/>
<circle cx="61.8" cy="36.9" r=".37" fill="none" stroke="#000080" stroke-width=".17"/>
<path d="M61.8 23.9v3.7" fill="none" stroke="#000080" stroke-width=".18"/>
<circle cx="61.8" cy="25.7" r=".37" fill="#000080"/>
<circle cx="61.8" cy="25.7" r=".37" fill="none" stroke="#000080" stroke-width=".17"/>
<path d="M186.6 70.4v1.9M186.6 77.9v1.8" fill="none" stroke="#000080" stroke-width=".19"/>
<circle cx="186.6" cy="70.4" r=".37" fill="#000080"/>
<circle cx="186.6" cy="70.4" r=".37" fill="none" stroke="#000080" stroke-width=".17"/>
<path d="M196 135.6v3.7M196 144.9v3.8" fill="none" stroke="#000080" stroke-width=".19"/>
<circle cx="196" cy="137.5" r=".37" fill="#000080"/>
<circle cx="196" cy="137.5" r=".37" fill="none" stroke="#000080" stroke-width=".17"/>
<path d="M233.2 144.9v1.9" fill="none" stroke="#000080" stroke-width=".19"/>
<circle cx="233.2" cy="146.8" r=".38" fill="#000080"/>
<circle cx="233.2" cy="146.8" r=".38" fill="none" stroke="#000080" stroke-width=".17"/>
<path d="M45 44.4v100.5l-1.9 1.9h-1.8" fill="none" stroke="#000080" stroke-width=".55"/>
<circle cx="43.1" cy="146.8" r=".56" fill="#000080"/>
<circle cx="43.1" cy="146.8" r=".56" fill="none" stroke="#000080" stroke-width=".17"/>
<path d="M43.1 146.8l1.9 1.8v9.4" fill="none" stroke="#000080" stroke-width=".55"/>
<circle cx="43.1" cy="146.8" r=".56" fill="#000080"/>
<circle cx="43.1" cy="146.8" r=".56" fill="none" stroke="#000080" stroke-width=".17"/>
<path d="M125.1 44.4v96.8l1.9 1.9h9.3l1.9-1.9v-68.9M197.8 66.7v26.1" fill="none" stroke="#000080" stroke-width=".55"/>
<g font-size="2.5" fill="#cc4125">
<text x="206.2" y="196">Shutdown Board 2020</text>
<text x="208.9" y="192.3">Shutdown Segments</text>
</g>
<g font-size="2" fill="#073763">
<text x="204.3" y="199.6">A3</text>
<text x="214.8" y="199.6">2</text>
</g>
<g font-size="1.7">
<text x="21.4" y="3.9">1</text>
<text x="57.4" y="3.9">2</text>
<text x="93.5" y="3.9">3</text>
<text x="129.6" y="3.9">4</text>
<text x="165.7" y="3.9">5</text>
<text x="201.8" y="3.9">6</text>
<text x="237.9" y="3.9">7</text>
<text x="274" y="3.9">8</text>
<text x="5.2" y="27.9">A</text>
<text x="31.6" y="29.1">1</text>
<text x="290.4" y="27.9">A</text>
<text x="31.6" y="31">2</text>
<text x="214.2" y="64.5">4</text>
<text x="221.6" y="64.5">3</text>
<text x="157.5" y="71.9">23</text>
<text x="158.3" y="70">9</text>
<text x="161.8" y="71">CH1 X</text>
<text x="174.2" y="71">VDD</text>
<text x="180.7" y="70">24</text>
<text x="157.4" y="77.5">22</text>
<text x="158.3" y="75.6">8</text>
<text x="161.8" y="72.8">CH1 Y</text>
<text x="161.8" y="76.5">CH2 X</text>
<text x="214.2" y="73.8">5</text>
<text x="221.6" y="73.8">6</text>
<text x="5.3" y="79.6">B</text>
<text x="157.6" y="83.1">21</text>
<text x="158.3" y="81.2">7</text>
<text x="161.8" y="78.4">CH2 Y</text>
<text x="161.8" y="82.1">CH3 X</text>
<text x="161.8" y="84">CH3 Y</text>
<text x="213.5" y="83.1">11</text>
<text x="221.6" y="83.1">10</text>
<text x="290.4" y="79.6">B</text>
<text x="157.4" y="88.7">20</text>
<text x="158.3" y="86.8">6</text>
<text x="161.8" y="87.8">CH4 X</text>
<text x="161.8" y="89.7">CH4 Y</text>
<text x="157.4" y="94.3">19</text>
<text x="158.3" y="92.4">5</text>
<text x="161.8" y="93.4">CH5 X</text>
<text x="161.8" y="95.2">CH5 Y</text>
<text x="176.7" y="91.5">A</text>
<text x="176.8" y="95.2">C</text>
<text x="176.9" y="93.4">B</text>
<text x="180.7" y="90.6">10</text>
<text x="180.7" y="92.4">11</text>
<text x="180.7" y="94.3">14</text>
<text x="157.5" y="99.9">18</text>
<text x="158.3" y="98">4</text>
<text x="161.8" y="99">CH6 X</text>
<text x="161.8" y="100.8">CH6 Y</text>
<text x="168.5" y="100.8">COMMON X</text>
<text x="180.7" y="101.7">17</text>
<text x="180.7" y="99.9">1</text>
<text x="157.4" y="105.5">16</text>
<text x="158.3" y="103.6">3</text>
<text x="161.8" y="104.5">CH7 X</text>
<text x="161.8" y="106.4">CH7 Y</text>
<text x="168.5" y="102.7">COMMON Y</text>
<text x="157.5" y="111.1">15</text>
<text x="158.3" y="109.2">2</text>
<text x="161.8" y="110.1">CH8 X</text>
<text x="161.8" y="112">CH8 Y</text>
<text x="171.6" y="110.1">INHIBIT</text>
<text x="174.8" y="112">VSS</text>
<text x="180.7" y="111.1">12</text>
<text x="180.7" y="109.2">13</text>
<text x="5.3" y="131.3">C</text>
<text x="290.4" y="131.3">C</text>
<text x="210.6" y="137.1">1</text>
<text x="227.2" y="137.1">16</text>
<text x="210.5" y="140.8">2</text>
<text x="210.5" y="142.7">7</text>
<text x="214" y="138">VCC</text>
<text x="214" y="141.7">EN A</text>
<text x="214" y="143.6">EN B</text>
<text x="220.9" y="138">VDD</text>
<text x="209.6" y="146.4">15</text>
<text x="210.5" y="144.5">9</text>
<text x="214" y="145.5">EN C</text>
<text x="214" y="147.3">EN D</text>
<text x="220.9" y="147.3">GND</text>
<text x="227.2" y="146.4">8</text>
<text x="209.6" y="159.4">14</text>
<text x="217.9" y="159.4">13</text>
<text x="5.2" y="182.9">D</text>
<text x="290.4" y="182.9">D</text>
<text x="200.6" y="195.8">Project:</text>
<text x="200.6" y="192.1">Sheet Title:</text>
<text x="200.6" y="199.5">Size:</text>
<text x="200.6" y="202.3">Drawn By: Jonn Dillon</text>
<text x="208" y="199.5">Number:</text>
<text x="234.2" y="200.4">Revision:</text>
<text x="234.2" y="202.3">Sheet 2 of 11</text>
<text x="234.2" y="198.6">Version:</text>
<text x="21.4" y="207">1</text>
<text x="57.4" y="207">2</text>
<text x="93.5" y="207">3</text>
<text x="129.6" y="207">4</text>
<text x="165.7" y="207">5</text>
<text x="200.6" y="204.2">Print Date: 24/07/2020 Print Time:1:54:37 PM</text>
<text x="201.8" y="207">6</text>
<text x="234.2" y="204.2">File Name: SHDN-S02-V00-ShutdownSegments.SchDoc</text>
<text x="237.9" y="207">7</text>
<text x="274" y="207">8</text>
</g>
<g font-size="1.7" fill="#800000">
<text x="60.3" y="21.7">12V</text>
<text x="51.8" y="42.1">SEG IN1</text>
<text x="69.2" y="46.8">SEG OUT</text>
<text x="69.2" y="43.1">SEG IN</text>
<text x="80.1" y="43.1">SEG SENSE HIGH</text>
<text x="80.5" y="46.8">SEG SENSE LOW</text>
<text x="112" y="42.1">SEG SENSE1</text>
<text x="51.8" y="51.4">SEG IN2</text>
<text x="112" y="51.4">SEG SENSE2</text>
<text x="69.2" y="59.8">SEG OUT</text>
<text x="69.2" y="56.1">SEG IN</text>
<text x="80.1" y="56.1">SEG SENSE HIGH</text>
<text x="80.5" y="59.8">SEG SENSE LOW</text>
<text x="233.2" y="58.9">MUX[1..3]</text>
<text x="244.4" y="59.8">MUX[1..3]</text>
<text x="51.8" y="64.5">SEG IN3</text>
<text x="112" y="64.5">SEG SENSE3</text>
<text x="201.3" y="64.5">MUX HV1</text>
<text x="227.6" y="64.5">MUX1</text>
<text x="69.2" y="69.1">SEG IN</text>
<text x="80.1" y="69.1">SEG SENSE HIGH</text>
<text x="143.5" y="70">SEG SENSE1</text>
<text x="143.5" y="71.9">SEG SENSE2</text>
<text x="185.2" y="66.3">12V</text>
<text x="51.8" y="77.5">SEG IN4</text>
<text x="69.2" y="72.8">SEG OUT</text>
<text x="80.5" y="72.8">SEG SENSE LOW</text>
<text x="112" y="77.5">SEG SENSE4</text>
<text x="143.5" y="77.5">SEG SENSE3</text>
<text x="143.5" y="75.6">SEG SENSE2</text>
<text x="201.3" y="73.8">MUX HV2</text>
<text x="227.6" y="73.8">MUX2</text>
<text x="69.2" y="82.1">SEG IN</text>
<text x="80.1" y="82.1">SEG SENSE HIGH</text>
<text x="143.5" y="83.1">SEG SENSE4</text>
<text x="143.5" y="81.2">SEG SENSE3</text>
<text x="201.3" y="83.1">MUX HV3</text>
<text x="227.6" y="83.1">MUX3</text>
<text x="69.2" y="85.8">SEG OUT</text>
<text x="80.5" y="85.8">SEG SENSE LOW</text>
<text x="143.5" y="86.8">SEG SENSE4</text>
<text x="143.5" y="88.7">SEG SENSE5</text>
<text x="184.8" y="84.9">GND</text>
<text x="51.8" y="90.6">SEG IN5</text>
<text x="69.2" y="95.2">SEG IN</text>
<text x="80.1" y="95.2">SEG SENSE HIGH</text>
<text x="112" y="90.6">SEG SENSE5</text>
<text x="143.5" y="92.4">SEG SENSE5</text>
<text x="143.5" y="94.3">SEG SENSE6</text>
<text x="186.6" y="90.6">MUX HV1</text>
<text x="186.6" y="92.4">MUX HV2</text>
<text x="186.6" y="94.3">MUX HV3</text>
<text x="69.2" y="99">SEG OUT</text>
<text x="80.5" y="99">SEG SENSE LOW</text>
<text x="143.5" y="98">SEG SENSE6</text>
<text x="143.5" y="99.9">SEG SENSE7</text>
<text x="186.6" y="99.9">COMMON X</text>
<text x="186.6" y="101.7">COMMON Y</text>
<text x="212.8" y="100.8">COMMON X</text>
<text x="231.5" y="100.8">SEG SENSE 1:1</text>
<text x="255.6" y="100.8">SEG SENSE 1:1</text>
<text x="51.8" y="103.6">SEG IN6</text>
<text x="112" y="103.6">SEG SENSE6</text>
<text x="143.5" y="103.6">SEG SENSE7</text>
<text x="143.5" y="105.5">SEG SENSE8</text>
<text x="212.8" y="102.7">COMMON Y</text>
<text x="230.4" y="102.7">SEG SENSE 1:27</text>
<text x="255.6" y="102.7">SEG SENSE 1:27</text>
<text x="69.2" y="112">SEG OUT</text>
<text x="69.2" y="108.3">SEG IN</text>
<text x="80.1" y="108.3">SEG SENSE HIGH</text>
<text x="80.5" y="112">SEG SENSE LOW</text>
<text x="143.5" y="111.1">SEG SENSE9</text>
<text x="143.5" y="109.2">SEG SENSE8</text>
<text x="51.8" y="116.6">SEG IN7</text>
<text x="112" y="116.6">SEG SENSE7</text>
<text x="138.2" y="116.6">SEG SENSE[1..9]</text>
<text x="184.8" y="118.5">GND</text>
<text x="69.2" y="125">SEG OUT</text>
<text x="69.2" y="121.3">SEG IN</text>
<text x="80.1" y="121.3">SEG SENSE HIGH</text>
<text x="80.5" y="125">SEG SENSE LOW</text>
<text x="51.8" y="129.7">SEG IN8</text>
<text x="112" y="129.7">SEG SENSE8</text>
<text x="51.8" y="137.1">SEG IN9</text>
<text x="69.2" y="134.3">SEG IN</text>
<text x="80.1" y="134.3">SEG SENSE HIGH</text>
<text x="112" y="137.1">SEG SENSE9</text>
<text x="194.6" y="133.4">3V3</text>
<text x="231.8" y="133.4">12V</text>
<text x="69.2" y="138">SEG OUT</text>
<text x="80.5" y="138">SEG SENSE LOW</text>
<text x="24.5" y="147.3">SEG IN[1..9]</text>
<text x="36" y="144.5">SEG IN[1..9]</text>
<text x="194.1" y="153.8">GND</text>
<text x="231.5" y="153.8">GND</text>
<text x="57.4" y="159.4">SEG IN9</text>
<text x="69.2" y="160.4">SEG IN9</text>
<text x="85.6" y="160.4">RELAYIN</text>
<text x="117.6" y="160.4">RELAYIN</text>
<text x="24.5" y="165.9">CHAIN IN</text>
<text x="24.5" y="164.1">LATCH RESET</text>
<text x="52.5" y="163.1">LATCH RESET</text>
<text x="56.1" y="165">CHAIN IN</text>
<text x="69.2" y="165.9">CHAIN IN</text>
<text x="69.2" y="164.1">LATCH RESET</text>
<text x="84.3" y="165.9">CHAIN OUT</text>
<text x="85.8" y="162.2">SSR HIGH</text>
<text x="99" y="165">CHAIN OUT</text>
<text x="117.6" y="165.9">CHAIN OUT</text>
<text x="117.6" y="162.2">SSR HIGH</text>
</g>
<g font-size="1.7" fill="#000080">
<text x="28.2" y="28.2">J1</text>
<text x="28.2" y="33.8">Jumper 2Way Solderable</text>
<text x="53" y="30.8">R1</text>
<text x="53" y="32.7">DNF 0603</text>
<text x="62.3" y="30.8">R2</text>
<text x="62.3" y="32.7">DNF 1210</text>
<text x="65.5" y="38.4">SHDN-S03-V00-ShutdownSegment</text>
<text x="65.5" y="40.3">SHDN-S03-V00-ShutdownSegment.SchDoc</text>
<text x="104.4" y="41.5">R3</text>
<text x="104.4" y="44.6">10k</text>
<text x="65.5" y="51.4">SHDN-S03-V00-ShutdownSegment</text>
<text x="65.5" y="53.3">SHDN-S03-V00-ShutdownSegment.SchDoc</text>
<text x="104.4" y="50.8">R4</text>
<text x="104.4" y="53.9">10k</text>
<text x="65.5" y="64.5">SHDN-S03-V00-ShutdownSegment</text>
<text x="104.4" y="63.9">R5</text>
<text x="216.2" y="62.4">U1A</text>
<text x="218.3" y="65.4">A</text>
<text x="65.5" y="66.3">SHDN-S03-V00-ShutdownSegment.SchDoc</text>
<text x="104.4" y="66.9">10k</text>
<text x="160.5" y="68.2">U2</text>
<text x="216.2" y="68.3">CD40109B</text>
<text x="216.2" y="71.7">U1B</text>
<text x="65.5" y="77.5">SHDN-S03-V00-ShutdownSegment</text>
<text x="104.4" y="77">R6</text>
<text x="188.3" y="75.4">C1</text>
<text x="188.3" y="77.3">100nF</text>
<text x="216.2" y="77.7">CD40109B</text>
<text x="218.3" y="74.7">B</text>
<text x="65.5" y="79.3">SHDN-S03-V00-ShutdownSegment.SchDoc</text>
<text x="104.4" y="79.9">10k</text>
<text x="216.2" y="81">U1C</text>
<text x="218.3" y="84">C</text>
<text x="104.4" y="90">R7</text>
<text x="216.2" y="87">CD40109B</text>
<text x="65.5" y="90.6">SHDN-S03-V00-ShutdownSegment</text>
<text x="65.5" y="92.4">SHDN-S03-V00-ShutdownSegment.SchDoc</text>
<text x="104.4" y="93">10k</text>
<text x="208.9" y="94.3">SHDN-S10-V00-ShutdownSense</text>
<text x="208.9" y="96.2">SHDN-S10-V00-ShutdownSense.SchDoc</text>
<text x="65.5" y="103.6">SHDN-S03-V00-ShutdownSegment</text>
<text x="65.5" y="105.5">SHDN-S03-V00-ShutdownSegment.SchDoc</text>
<text x="104.4" y="103">R8</text>
<text x="104.4" y="106">10k</text>
<text x="65.5" y="116.6">SHDN-S03-V00-ShutdownSegment</text>
<text x="65.5" y="118.5">SHDN-S03-V00-ShutdownSegment.SchDoc</text>
<text x="104.4" y="116">R9</text>
<text x="104.4" y="119">10k</text>
<text x="160.5" y="114.8">CD4097BPW</text>
<text x="65.5" y="129.7">SHDN-S03-V00-ShutdownSegment</text>
<text x="65.5" y="131.5">SHDN-S03-V00-ShutdownSegment.SchDoc</text>
<text x="104.4" y="129.1">R10</text>
<text x="104.4" y="132.1">10k</text>
<text x="104.4" y="136.5">R11</text>
<text x="212.8" y="135.2">U1E</text>
<text x="104.4" y="139.6">10k</text>
<text x="197.6" y="142.5">C2</text>
<text x="234.9" y="142.5">C3</text>
<text x="197.6" y="144.4">100nF</text>
<text x="234.9" y="144.4">100nF</text>
<text x="65.5" y="153.8">SHDN-S04-V00-ShutdownRelay</text>
<text x="65.5" y="155.7">SHDN-S04-V00-ShutdownRelay.SchDoc</text>
<text x="212.8" y="150.1">CD40109B</text>
<text x="212.5" y="157.4">U1D</text>
<text x="213.3" y="160.4">D</text>
<text x="212.5" y="163.4">CD40109B</text>
</g>
<g font-size="1.7" fill="#073763">
<text x="7.9" y="194.9">Rev</text>
<text x="7.9" y="193">Revision History:</text>
<text x="11.1" y="194.9">Date</text>
<text x="17.2" y="194.9">Description</text>
<text x="247.2" y="194.9">QUT Motorsport</text>
<text x="247.2" y="196.7">O-120, Gardens Point</text>
<text x="242.7" y="200.4">*</text>
<text x="247.2" y="198.6">2 George Street</text>
<text x="247.2" y="200.4">Brisbane, QLD 4000</text>
<text x="247.2" y="202.3">Australia</text>
</g>
</svg>
